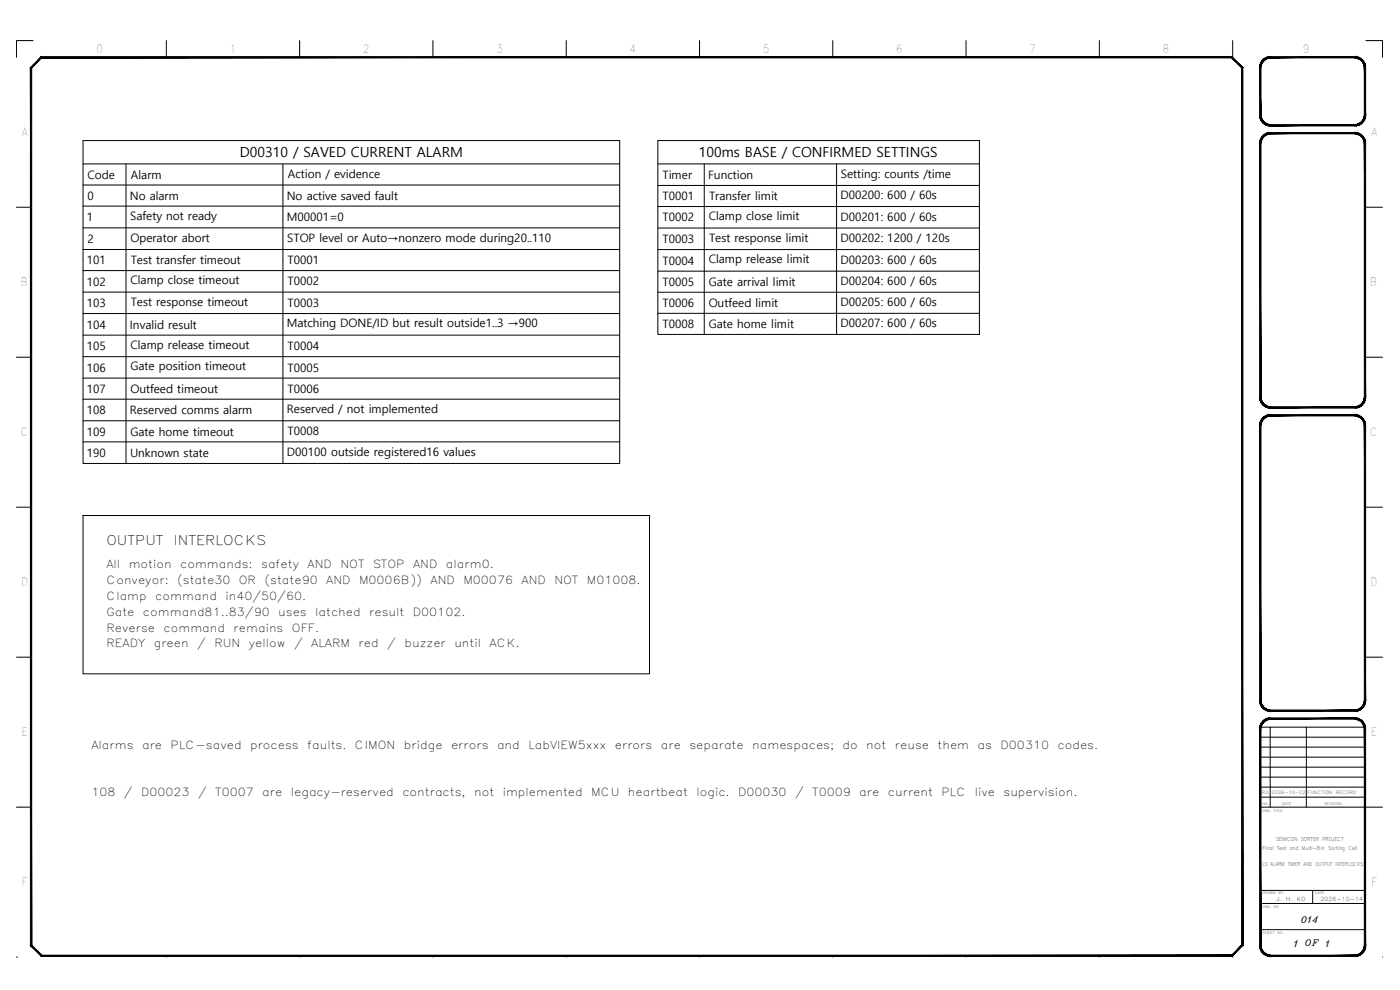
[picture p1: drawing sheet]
<svg xmlns="http://www.w3.org/2000/svg" width="420mm" height="297mm" viewBox="0 0 420 297" stroke-linecap="round" stroke-linejoin="round" font-family="sans-serif">
<g fill="none" stroke="#000" stroke-width=".3">
<path d="M9.9 12.2h-5v5M49.9 12.2v5M89.9 12.2v5M129.9 12.2v5M169.9 12.2v5M209.9 12.2v5M249.9 12.2v5M289.9 12.2v5M329.9 12.2v5M369.9 12.2v5M409.9 12.2h5v5M372.8 20.3v17.6"/>
<path d="M24.9 42.2h161.1v96.9h-161.1zM24.9 49.2h161.1M24.9 55.5h161.1M37.8 49.2v89.9M84.9 49.2v89.9M197.4 42.2h96.5v58.1h-96.5zM197.4 49.2h96.5M197.4 55.6h96.5M211.4 49.2v51.1M251.1 49.2v51.1M4.9 62.2h4.4M24.9 61.8h161.1"/>
<path d="M24.9 68.4h161.1M24.9 74.9h161.1M197.4 74.9h96.5M197.4 62h96.5M197.4 68.4h96.5M409.9 62.2h5M24.9 81.2h161.1M24.9 87.6h161.1M24.9 94.1h161.1M197.4 81.4h96.5M197.4 87.7h96.5M197.4 94h96.5"/>
<path d="M4.9 107.2h4.4M24.9 100.6h161.1M24.9 107h161.1M24.9 113.4h161.1M24.9 119.8h161.1M409.9 107.2h5M24.9 126.3h161.1M24.9 132.6h161.1M4.9 152.2h4.4M24.9 154.7h170v47.5h-170zM409.9 152.2h5M4.9 197.2h4.4"/>
<path d="M409.9 197.2h5M378.3 218.2h31.4M381.2 218.2v24M392.1 218.2v24M378.2 239.2h31.4M378.3 236.2h31.3M378.3 233.2h31.3M378.3 230.2h31.3M378.3 227.2h31.4M378.3 224.2h31.4M378.3 221.2h31.4M4.9 242.2h4.4"/>
<path d="M372.8 259.4v24.2M378.2 242.2h31.4M409.9 242.2h5M378.2 278.9h31.4M378.2 271.1h31.4M378.2 267.2h31.4M393.9 267.2v3.9M4.9 287.2h.1M49.9 286.8v.4M89.9 286.8v.4M129.9 286.8v.4M169.9 286.8v.4"/>
<path d="M209.9 286.8v.4M249.9 286.8v.4M289.9 286.8v.4M329.9 286.8v.4M369.9 286.5v.7M414.9 287.2h.1"/>
</g>
<g fill="#000" stroke="#000" stroke-width=".3">
<path d="M380.9 17h.5v.4zM380.9 17v.4h.5zM380.4 17.2l.5-.2v.4zM380.4 17.2l.1 .3 .4-.1zM379.9 17.3l.5-.1 .1 .3zM379.9 17.3l.2 .4 .4-.2zM379.4 17.6l.5-.3 .2 .4zM379.4 17.6l.3 .3 .4-.2zM379 18l.4-.4 .3 .3zM379 18l.3 .2 .4-.3zM379 18l.3 .2-.6 .2zM378.7 18.4l.3 .2 .3-.4zM378.7 18.4l.3 .2-.6 .2zM378.4 18.8l.4 .2 .2-.4zM378.4 18.8l.4 .2-.6 .3zM378.2 19.3l.4 .1 .2-.4zM378.2 19.3l.4 .1-.5 .4zM378.1 19.8l.4 .1 .1-.5zM378.1 19.8l.4 .1-.5 .4zM378.5 19.9l-.5 .4h.4z"/>
<path d="M381.4 17.4h25.1v-.4zM381.4 17h25.1l-25.1 .4z"/>
<path d="M378 34.5h.4l-.3 .5zM378.4 34.5l-.3 .5 .4-.1zM378.1 35l.4-.1-.3 .6zM378.5 34.9l-.3 .6 .4-.1zM378.2 35.5l.4-.1-.2 .6zM378.6 35.4l-.2 .6 .4-.2zM378.4 36l.4-.2-.1 .6zM378.8 35.8l-.1 .6 .3-.2zM378.7 36.4l.3-.2v.6zM379 36.2v.6l.3-.3zM379 36.8l.3-.3 .1 .7zM379.3 36.5l.1 .7 .3-.4zM379.7 36.8l.2 .6-.5-.2zM379.7 36.8l.2 .6 .2-.3zM380.1 37.1l.3 .5-.5-.2zM380.1 37.1l.3 .5 .1-.3zM380.5 37.3l.4 .5-.5-.2zM380.5 37.3l.4 .5v-.4zM380.9 37.4l.5 .4h-.5zM380.9 37.4l.5 .4v-.4z"/>
<path d="M378 20.3l.4 14.2v-14.2zM378 20.3l.4 14.2h-.4z"/>
<path d="M380.9 39.8h.5v.3zM380.9 39.8v.4l.5-.1zM380.4 39.9l.5-.1v.4zM380.4 39.9l.1 .4 .4-.1zM379.9 40.1l.5-.2 .1 .4zM379.9 40.1l.2 .4 .4-.2zM379.4 40.4l.5-.3 .2 .4zM379.4 40.4l.3 .3 .4-.2zM379 40.7l.4-.3 .3 .3zM379 40.7l.3 .3 .4-.3zM379 40.7l.3 .3-.6 .1zM378.7 41.1l.3 .3 .3-.4zM378.7 41.1l.3 .3-.6 .2zM378.4 41.6l.4 .2 .2-.4zM378.4 41.6l.4 .2-.6 .3zM378.2 42.1l.4 .1 .2-.4zM378.2 42.1l.4 .1-.5 .4zM378.1 42.6h.4l.1-.4zM378.1 42.6h.4l-.5 .5zM378.5 42.6l-.5 .5h.4z"/>
<path d="M381.4 37.8h25.1v-.4zM381.4 37.4h25.1l-25.1 .4z"/>
<path d="M406.5 37.4l.5 .4h-.5zM406.5 37.4l.5 .4v-.4zM407 37.4l.5 .2-.5 .2zM407 37.4l.5 .2-.1-.3zM407.4 37.3l.6 .1-.5 .2zM407.4 37.3l.6 .1-.2-.3zM407.8 37.1l.7 .1-.5 .2zM407.8 37.1l.7 .1-.3-.4zM408.2 36.8h.7l-.4 .4zM408.2 36.8h.7l-.3-.3zM408.6 36.5l.6-.1-.3 .4zM408.9 36.2l-.3 .3 .6-.1zM408.9 36.2l.6-.2-.3 .4zM409.1 35.8l-.2 .4 .6-.2zM409.1 35.8l.6-.3-.2 .5zM409.3 35.4l-.2 .4 .6-.3zM409.3 35.4l.5-.4-.1 .5zM409.4 34.9l-.1 .5 .5-.4zM409.8 34.5v.5l-.4-.1zM409.5 34.5l-.1 .4 .4-.4z"/>
<path d="M409.5 20.3l.3 14.2v-14.2zM409.5 20.3l.3 14.2h-.3z"/>
<path d="M409.8 19.8v.5h-.3zM409.4 19.9l.1 .4 .3-.5zM409.7 19.3l.1 .5-.4 .1zM409.3 19.4l.1 .5 .3-.6zM409.5 18.8l.2 .5-.4 .1zM409.1 19l.2 .4 .2-.6zM409.2 18.4l.3 .4-.4 .2zM408.9 18.6l.2 .4 .1-.6zM408.9 18l.3 .4-.3 .2zM408.9 18l-.3 .2 .3 .4zM408.5 17.6l.4 .4-.3 .2zM408.5 17.6l-.3 .3 .4 .3zM408 17.3l.5 .3-.3 .3zM408 17.3l-.2 .4 .4 .2zM407.5 17.2l.5 .1-.2 .4zM407.5 17.2l-.1 .3 .4 .2zM407 17l.5 .2-.1 .3zM407 17v.4l.4 .1zM406.5 17h.5v.4zM406.5 17v.4h.5z"/>
<path d="M378 43.1l.4 76v-76zM378 43.1l.4 76h-.4z"/>
<path d="M381.4 40.1h25.1v-.3zM381.4 39.8h25.1l-25.1 .3z"/>
<path d="M409.5 43.1l.3 76v-76zM409.5 43.1l.3 76h-.3z"/>
<path d="M409.8 42.6v.5h-.3zM409.4 42.6l.1 .5 .3-.5zM409.7 42.1l.1 .5h-.4zM409.3 42.2l.1 .4 .3-.5zM409.5 41.6l.2 .5-.4 .1zM409.1 41.8l.2 .4 .2-.6zM409.2 41.1l.3 .5-.4 .2zM408.9 41.4l.2 .4 .1-.7zM408.9 40.7l.3 .4-.3 .3zM408.9 40.7l-.3 .3 .3 .4zM408.5 40.4l.4 .3-.3 .3zM408.5 40.4l-.3 .3 .4 .3zM408 40.1l.5 .3-.3 .3zM408 40.1l-.2 .4 .4 .2zM407.5 39.9l.5 .2-.2 .4zM407.5 39.9l-.1 .4 .4 .2zM407 39.8l.5 .1-.1 .4zM407 39.8v.4l.4 .1zM406.5 39.8h.5v.4zM406.5 39.8v.3l.5 .1z"/>
<path d="M378 119.1h.4l-.3 .5zM378.4 119.1l-.3 .5h.4zM378.1 119.6h.4l-.3 .5zM378.5 119.6l-.3 .5 .4-.1zM378.2 120.1l.4-.1-.2 .6zM378.6 120l-.2 .6 .4-.2zM378.4 120.6l.4-.2-.1 .7zM378.8 120.4l-.1 .7 .3-.3zM378.7 121.1l.3-.3v.7zM379 120.8v.7l.3-.3zM379 121.5l.3-.3 .1 .6zM379.3 121.2l.1 .6 .3-.3zM379.7 121.5l.2 .6-.5-.3zM379.7 121.5l.2 .6 .2-.4zM380.1 121.7l.3 .6-.5-.2zM380.1 121.7l.3 .6 .1-.4zM380.5 121.9l.4 .5-.5-.1zM380.5 121.9l.4 .5v-.4zM380.9 122l.5 .4h-.5zM380.9 122l.5 .4v-.4z"/>
<path d="M378 127.7l.4 82.4v-82.4zM378 127.7l.4 82.4h-.4z"/>
<path d="M381.4 122v.4l25.1-.4zM381.4 122.4l25.1-.4v.4z"/>
<path d="M381.4 124.4v.4l25.1-.4zM381.4 124.8l25.1-.4v.4z"/>
<path d="M380.9 124.5l.5-.1v.4zM380.9 124.5v.3h.5zM380.4 124.6l.5-.1v.3zM380.4 124.6l.1 .3 .4-.1zM379.9 124.8l.5-.2 .1 .3zM379.9 124.8l.2 .3 .4-.2zM379.4 125l.5-.2 .2 .3zM379.4 125l.3 .4 .4-.3zM379 125.4l.4-.4 .3 .4zM379 125.4l.3 .3 .4-.3zM379 125.4l.3 .3-.6 .1zM378.7 125.8l.3 .2 .3-.3zM378.7 125.8l.3 .2-.6 .2zM378.4 126.2l.4 .2 .2-.4zM378.4 126.2l.4 .2-.6 .3zM378.2 126.7l.4 .1 .2-.4zM378.2 126.7l.4 .1-.5 .4zM378.1 127.2l.4 .1 .1-.5zM378.1 127.2l.4 .1-.5 .4zM378.5 127.3l-.5 .4h.4z"/>
<path d="M406.5 122l.5 .4h-.5zM406.5 122l.5 .4v-.4zM407 122l.5 .3-.5 .1zM407 122l.5 .3-.1-.4zM407.4 121.9l.6 .2-.5 .2zM407.4 121.9l.6 .2-.2-.4zM407.8 121.7l.7 .1-.5 .3zM407.8 121.7l.7 .1-.3-.3zM408.2 121.5h.7l-.4 .3zM408.2 121.5h.7l-.3-.3zM408.6 121.2l.6-.1-.3 .4zM408.9 120.8l-.3 .4 .6-.1zM408.9 120.8l.6-.2-.3 .5zM409.1 120.4l-.2 .4 .6-.2zM409.1 120.4l.6-.3-.2 .5zM409.3 120l-.2 .4 .6-.3zM409.3 120l.5-.4-.1 .5zM409.4 119.6l-.1 .4 .5-.4zM409.8 119.1v.5h-.4zM409.5 119.1l-.1 .5 .4-.5z"/>
<path d="M409.8 127.2v.5h-.3zM409.4 127.3l.1 .4 .3-.5zM409.7 126.7l.1 .5-.4 .1zM409.3 126.8l.1 .5 .3-.6zM409.5 126.2l.2 .5-.4 .1zM409.1 126.4l.2 .4 .2-.6zM409.2 125.8l.3 .4-.4 .2zM408.9 126l.2 .4 .1-.6zM408.9 125.4l.3 .4-.3 .2zM408.9 125.4l-.3 .3 .3 .3zM408.5 125l.4 .4-.3 .3zM408.5 125l-.3 .4 .4 .3zM408 124.8l.5 .2-.3 .4zM408 124.8l-.2 .3 .4 .3zM407.5 124.6l.5 .2-.2 .3zM407.5 124.6l-.1 .3 .4 .2zM407 124.5l.5 .1-.1 .3zM407 124.5v.3l.4 .1zM406.5 124.4l.5 .1v.3zM406.5 124.4v.4h.5z"/>
<path d="M409.5 127.7l.3 82.4v-82.4zM409.5 127.7l.3 82.4h-.3z"/>
<path d="M378 210.1h.4l-.3 .5zM378.4 210.1l-.3 .5h.4zM378.1 210.6h.4l-.3 .5zM378.5 210.6l-.3 .5 .4-.1zM378.2 211.1l.4-.1-.2 .6zM378.6 211l-.2 .6 .4-.2zM378.4 211.6l.4-.2-.1 .7zM378.8 211.4l-.1 .7 .3-.3zM378.7 212.1l.3-.3v.7zM379 211.8v.7l.3-.3zM379 212.5l.3-.3 .1 .6zM379.3 212.2l.1 .6 .3-.3zM379.7 212.5l.2 .6-.5-.3zM379.7 212.5l.2 .6 .2-.4zM380.1 212.7l.3 .6-.5-.2zM380.1 212.7l.3 .6 .1-.4zM380.5 212.9l.4 .5-.5-.1zM380.5 212.9l.4 .5v-.4zM380.9 213l.5 .4h-.5zM380.9 213l.5 .4v-.4z"/>
<path d="M378 218.7l.4 64.9v-64.9zM378 218.7l.4 64.9h-.4z"/>
<path d="M381.4 213v.4l25.1-.4zM381.4 213.4l25.1-.4v.4z"/>
<path d="M381.4 215.4v.4l25.1-.4zM381.4 215.8l25.1-.4v.4z"/>
<path d="M380.9 215.4h.5v.4zM380.9 215.4v.4h.5zM380.4 215.6l.5-.2v.4zM380.4 215.6l.1 .3 .4-.1zM379.9 215.8l.5-.2 .1 .3zM379.9 215.8l.2 .3 .4-.2zM379.4 216l.5-.2 .2 .3zM379.4 216l.3 .4 .4-.3zM379 216.4l.4-.4 .3 .4zM379 216.4l.3 .3 .4-.3zM379 216.4l.3 .3-.6 .1zM378.7 216.8l.3 .2 .3-.3zM378.7 216.8l.3 .2-.6 .2zM378.4 217.2l.4 .2 .2-.4zM378.4 217.2l.4 .2-.6 .3zM378.2 217.7l.4 .1 .2-.4zM378.2 217.7l.4 .1-.5 .4zM378.1 218.2l.4 .1 .1-.5zM378.1 218.2l.4 .1-.5 .4zM378.5 218.3l-.5 .4h.4z"/>
<path d="M406.5 213l.5 .4h-.5zM406.5 213l.5 .4v-.4zM407 213l.5 .3-.5 .1zM407 213l.5 .3-.1-.4zM407.4 212.9l.6 .2-.5 .2zM407.4 212.9l.6 .2-.2-.4zM407.8 212.7l.7 .1-.5 .3zM407.8 212.7l.7 .1-.3-.3zM408.2 212.5h.7l-.4 .3zM408.2 212.5h.7l-.3-.3zM408.6 212.2l.6-.1-.3 .4zM408.9 211.8l-.3 .4 .6-.1zM408.9 211.8l.6-.2-.3 .5zM409.1 211.4l-.2 .4 .6-.2zM409.1 211.4l.6-.3-.2 .5zM409.3 211l-.2 .4 .6-.3zM409.3 211l.5-.4-.1 .5zM409.4 210.6l-.1 .4 .5-.4zM409.8 210.1v.5h-.4zM409.5 210.1l-.1 .5 .4-.5z"/>
<path d="M409.8 218.2v.5h-.3zM409.4 218.3l.1 .4 .3-.5zM409.7 217.7l.1 .5-.4 .1zM409.3 217.8l.1 .5 .3-.6zM409.5 217.2l.2 .5-.4 .1zM409.1 217.4l.2 .4 .2-.6zM409.2 216.8l.3 .4-.4 .2zM408.9 217l.2 .4 .1-.6zM408.9 216.4l.3 .4-.3 .2zM408.9 216.4l-.3 .3 .3 .3zM408.5 216l.4 .4-.3 .3zM408.5 216l-.3 .4 .4 .3zM408 215.8l.5 .2-.3 .4zM408 215.8l-.2 .3 .4 .3zM407.5 215.6l.5 .2-.2 .3zM407.5 215.6l-.1 .3 .4 .2zM407 215.4l.5 .2-.1 .3zM407 215.4v.4l.4 .1zM406.5 215.4h.5v.4zM406.5 215.4v.4h.5z"/>
<path d="M409.5 218.7l.3 64.9v-64.9zM409.5 218.7l.3 64.9h-.3z"/>
<path d="M372.6 20.4v263.2l.4 .1zM372.6 20.4l.4-.2v263.5zM369.6 17.4l3 3 .4-.2zM369.8 17l3.2 3.2-3.4-2.8zM12.5 17.4h357.1l.2-.4zM12.4 17h357.4l-357.3 .4zM12.4 17l-2.9 3.4 3-3zM12.4 17l-2.9 3.4-.4-.2zM9.1 20.2l.4 263.4v-263.2zM9.1 20.2l.4 263.4-.4 .1zM9.1 283.7l3.4 2.9-3-3zM9.1 283.7l3.4 2.9-.1 .4zM12.5 286.6l-.1 .4 357.2-.4zM12.4 287l357.2-.4 .2 .4zM369.6 286.6l.2 .4 2.8-3.4zM372.6 283.6l.4 .1-3.2 3.3z"/>
<path d="M378 283.6h.4l-.3 .6zM378.4 283.6l-.3 .6 .4-.1zM378.1 284.2l.4-.1-.3 .6zM378.5 284.1l-.3 .6 .4-.1zM378.2 284.7l.4-.1-.2 .6zM378.6 284.6l-.2 .6 .4-.2zM378.4 285.2l.4-.2-.1 .6zM378.8 285l-.1 .6 .3-.2zM378.7 285.6l.3-.2v.6zM379 285.4v.6l.3-.3zM379 286l.3-.3 .1 .6zM379.3 285.7l.1 .6 .3-.3zM379.7 286l.2 .6-.5-.3zM379.7 286l.2 .6 .2-.3zM380.1 286.3l.3 .5-.5-.2zM380.1 286.3l.3 .5 .1-.4zM380.5 286.4l.4 .5-.5-.1zM380.5 286.4l.4 .5v-.4zM380.9 286.5l.5 .5-.5-.1zM380.9 286.5l.5 .5v-.4z"/>
<path d="M381.4 286.6v.4l25.1-.4zM381.4 287l25.1-.4v.4z"/>
<path d="M406.5 286.6l.5 .3-.5 .1zM406.5 286.6l.5 .3v-.4zM407 286.5l.5 .3-.5 .1zM407 286.5l.5 .3-.1-.4zM407.4 286.4l.6 .2-.5 .2zM407.4 286.4l.6 .2-.2-.3zM407.8 286.3h.7l-.5 .3zM407.8 286.3h.7l-.3-.3zM408.2 286h.7l-.4 .3zM408.2 286h.7l-.3-.3zM408.6 285.7l.6-.1-.3 .4zM408.9 285.4l-.3 .3 .6-.1zM408.9 285.4l.6-.2-.3 .4zM409.1 285l-.2 .4 .6-.2zM409.1 285l.6-.3-.2 .5zM409.3 284.6l-.2 .4 .6-.3zM409.3 284.6l.5-.4-.1 .5zM409.4 284.1l-.1 .5 .5-.4zM409.8 283.6v.6l-.4-.1zM409.5 283.6l-.1 .5 .4-.5z"/>
</g>
<g font-size="4.2">
<text x="72" y="47">D00310 / SAVED CURRENT ALARM</text>
<text x="209.7" y="47">100ms BASE / CONFIRMED SETTINGS</text>
</g>
<g font-size="4">
<text x="31.9" y="163.4">OUTPUT</text>
<text x="52.2" y="163.4">INTERLOCKS</text>
</g>
<g font-size="3.5">
<text x="26.3" y="53.7">Code</text>
<text x="39.3" y="53.7">Alarm</text>
<text x="86.4" y="53.5">Action / evidence</text>
<text x="198.8" y="53.7">Timer</text>
<text x="212.5" y="53.7">Function</text>
<text x="252.3" y="53.3">Setting: counts /time</text>
<text x="26.3" y="59.9">0</text>
<text x="39" y="60">No alarm</text>
<text x="252.2" y="59.9">D00200: 600 / 60s</text>
<text x="86.1" y="60">No active saved fault</text>
<text x="198.8" y="60">T0001</text>
<text x="212.8" y="60.1">Transfer limit</text>
<text x="26.1" y="66.4">1</text>
<text x="39.1" y="66">Safety not ready</text>
<text x="86.1" y="66.4">M00001=0</text>
<text x="198.8" y="66.4">T0002</text>
<text x="212.7" y="66.1">Clamp close limit</text>
<text x="252.2" y="66.3">D00201: 600 / 60s</text>
<text x="26.2" y="72.9">2</text>
<text x="39.1" y="72.5">Operator abort</text>
<text x="86.2" y="72.5">STOP level or Auto→nonzero mode during20..110</text>
<text x="198.8" y="72.9">T0003</text>
<text x="212.8" y="72.6">Test response limit</text>
<text x="252.2" y="72.7">D00202: 1200 / 120s</text>
<text x="26.1" y="79.3">101</text>
<text x="39.2" y="79.3">Test transfer timeout</text>
<text x="86.3" y="79.3">T0001</text>
<text x="198.8" y="79.4">T0004</text>
<text x="212.7" y="79">Clamp release limit</text>
<text x="252.2" y="79.2">D00203: 600 / 60s</text>
<text x="26.1" y="85.7">102</text>
<text x="39.1" y="85.3">Clamp close timeout</text>
<text x="86.3" y="85.7">T0002</text>
<text x="198.8" y="85.8">T0005</text>
<text x="212.7" y="85.8">Gate arrival limit</text>
<text x="252.2" y="85.6">D00204: 600 / 60s</text>
<text x="26.1" y="92.1">103</text>
<text x="39.2" y="91.8">Test response timeout</text>
<text x="86.3" y="92.1">T0003</text>
<text x="198.8" y="92.1">T0006</text>
<text x="212.7" y="92.2">Outfeed limit</text>
<text x="252.2" y="91.9">D00205: 600 / 60s</text>
<text x="26.1" y="98.6">104</text>
<text x="39" y="98.6">Invalid result</text>
<text x="86.1" y="98.2">Matching DONE/ID but result outside1..3 →900</text>
<text x="198.8" y="98.4">T0008</text>
<text x="212.7" y="98.5">Gate home limit</text>
<text x="252.2" y="98.2">D00207: 600 / 60s</text>
<text x="26.1" y="105">105</text>
<text x="39.1" y="104.7">Clamp release timeout</text>
<text x="86.3" y="105">T0004</text>
<text x="26.1" y="111.5">106</text>
<text x="39.1" y="111.1">Gate position timeout</text>
<text x="86.3" y="111.5">T0005</text>
<text x="26.1" y="117.9">107</text>
<text x="39.1" y="117.9">Outfeed timeout</text>
<text x="86.3" y="117.9">T0006</text>
<text x="26.1" y="124.3">108</text>
<text x="39" y="124.3">Reserved comms alarm</text>
<text x="86.1" y="123.9">Reserved / not implemented</text>
<text x="26.1" y="130.7">109</text>
<text x="39.1" y="130.7">Gate home timeout</text>
<text x="86.3" y="130.7">T0008</text>
<text x="26.1" y="137.1">190</text>
<text x="39" y="137.1">Unknown state</text>
<text x="86.1" y="136.7">D00100 outside registered16 values</text>
</g>
<g font-size="3.4">
<text x="29" y="15.9">0</text>
<text x="69.2" y="15.9">1</text>
<text x="109" y="15.9">2</text>
<text x="149" y="15.9">3</text>
<text x="189" y="16">4</text>
<text x="229" y="15.9">5</text>
<text x="269" y="15.9">6</text>
<text x="309" y="15.9">7</text>
<text x="349" y="15.9">8</text>
<text x="391" y="15.9">9</text>
<text x="6.4" y="40.9">A</text>
<text x="411.4" y="40.9">A</text>
<text x="6.3" y="85.9">B</text>
<text x="411.3" y="85.9">B</text>
<text x="6.3" y="130.9">C</text>
<text x="411.3" y="130.9">C</text>
<text x="31.9" y="170.4">All</text>
<text x="38.6" y="170.4">motion</text>
<text x="54.1" y="170.4">commands:</text>
<text x="78.4" y="170.4">safety</text>
<text x="92.3" y="170.4">AND</text>
<text x="102.2" y="170.4">NOT</text>
<text x="111.9" y="170.4">STOP</text>
<text x="124" y="170.4">AND</text>
<text x="133.8" y="170.4">alarm0.</text>
<text x="6.4" y="175.9">D</text>
<text x="31.9" y="175.1">Conveyor:</text>
<text x="31.9" y="179.9">Clamp</text>
<text x="46.6" y="179.9">command</text>
<text x="53.2" y="175.1">(state30</text>
<text x="67.6" y="179.9">in40/50/60.</text>
<text x="71.7" y="175.1">OR</text>
<text x="79.4" y="175.1">(state90</text>
<text x="97.9" y="175.1">AND</text>
<text x="107.7" y="175.1">M0006B))</text>
<text x="129.2" y="175.1">AND</text>
<text x="139.1" y="175.1">M00076</text>
<text x="156.5" y="175.1">AND</text>
<text x="166.4" y="175.1">NOT</text>
<text x="176.1" y="175.1">M01008.</text>
<text x="411.4" y="175.9">D</text>
<text x="31.9" y="184.7">Gate</text>
<text x="42.9" y="184.7">command81..83/90</text>
<text x="83.5" y="184.7">uses</text>
<text x="94.6" y="184.7">latched</text>
<text x="110.8" y="184.7">result</text>
<text x="123.9" y="184.7">D00102.</text>
<text x="31.9" y="189.5">Reverse</text>
<text x="49.1" y="189.5">command</text>
<text x="70.1" y="189.5">remains</text>
<text x="87.6" y="189.5">OFF.</text>
<text x="31.9" y="194.2">READY</text>
<text x="46.1" y="194.2">green</text>
<text x="59.2" y="194.2">/</text>
<text x="64.4" y="194.2">RUN</text>
<text x="74.7" y="194.2">yellow</text>
<text x="88.3" y="194.2">/</text>
<text x="93.4" y="194.2">ALARM</text>
<text x="107.6" y="194.2">red</text>
<text x="116.2" y="194.2">/</text>
<text x="121.4" y="194.2">buzzer</text>
<text x="136.4" y="194.2">until</text>
<text x="146.9" y="194.2">ACK.</text>
<text x="6.5" y="220.9">E</text>
<text x="411.5" y="220.9">E</text>
<text x="27.4" y="224.9">Alarms</text>
<text x="42.6" y="224.9">are</text>
<text x="51.2" y="224.9">PLC-saved</text>
<text x="75.1" y="224.9">process</text>
<text x="92.2" y="224.9">faults.</text>
<text x="106.5" y="224.9">CIMON</text>
<text x="121.2" y="224.9">bridge</text>
<text x="135.4" y="224.9">errors</text>
<text x="149.2" y="224.9">and</text>
<text x="158.6" y="224.9">LabVIEW5xxx</text>
<text x="184.5" y="224.9">errors</text>
<text x="198.3" y="224.9">are</text>
<text x="206.9" y="224.9">separate</text>
<text x="225.7" y="224.9">namespaces;</text>
<text x="252.9" y="224.9">do</text>
<text x="260" y="224.9">not</text>
<text x="268.6" y="224.9">reuse</text>
<text x="281.4" y="224.9">them</text>
<text x="293.4" y="224.9">as</text>
<text x="300.3" y="224.9">D00310</text>
<text x="317.4" y="224.9">codes.</text>
<text x="27.4" y="238.9">108</text>
<text x="37.2" y="238.9">/</text>
<text x="42.3" y="238.9">D00023</text>
<text x="59.4" y="238.9">/</text>
<text x="64.6" y="238.9">T0007</text>
<text x="78.7" y="238.9">are</text>
<text x="87.3" y="238.9">legacy-reserved</text>
<text x="120.8" y="238.9">contracts,</text>
<text x="142.3" y="238.9">not</text>
<text x="150.9" y="238.9">implemented</text>
<text x="177.4" y="238.9">MCU</text>
<text x="188.5" y="238.9">heartbeat</text>
<text x="209" y="238.9">logic.</text>
<text x="221.5" y="238.9">D00030</text>
<text x="238.6" y="238.9">/</text>
<text x="243.8" y="238.9">T0009</text>
<text x="257.9" y="238.9">are</text>
<text x="266.5" y="238.9">current</text>
<text x="282.6" y="238.9">PLC</text>
<text x="292.5" y="238.9">live</text>
<text x="301.2" y="238.9">supervision.</text>
<text x="6.6" y="265.9">F</text>
<text x="411.6" y="265.9">F</text>
</g>
<g font-size="2.7">
<text x="390.5" y="276.8">014</text>
<text x="388.4" y="284">1</text>
<text x="391.7" y="283.9">OF</text>
<text x="397.9" y="284">1</text>
</g>
<g font-size="1.7">
<text x="383.1" y="270.3">J.</text>
<text x="385.9" y="270.3">H.</text>
<text x="389.2" y="270.3">KO</text>
<text x="396.3" y="270.3">2026-10-14</text>
</g>
<g font-size="1.6">
<text x="378.9" y="254.9">Final Test and Multi-Bin Sorting Cell</text>
<text x="383" y="252.4">SEMICON SORTER PROJECT</text>
<text x="378.9" y="260">LS ALARM TIMER AND OUTPUT INTERLOCKS</text>
</g>
<g font-size="1.3">
<text x="378.7" y="238.2">R0</text>
<text x="381.6" y="238.2">2026-10-22</text>
<text x="392.4" y="238.3">FUNCTION</text>
<text x="400.9" y="238.3">RECORD</text>
</g>
<g font-size="1.1">
<text x="378.9" y="243.5">DWG</text>
<text x="378.9" y="241.5">NO.</text>
<text x="382.2" y="243.5">TITLE</text>
<text x="384.8" y="241.5">DATE</text>
<text x="397.5" y="241.5">REVISION</text>
<text x="378.9" y="268.3">DRAWN</text>
<text x="383.7" y="268.3">BY</text>
<text x="394.6" y="268.3">DATE</text>
<text x="378.9" y="272.5">DWG</text>
<text x="382.2" y="272.5">NO</text>
<text x="378.9" y="280.2">SHEET</text>
<text x="383.4" y="280.2">NO</text>
</g>
</svg>
